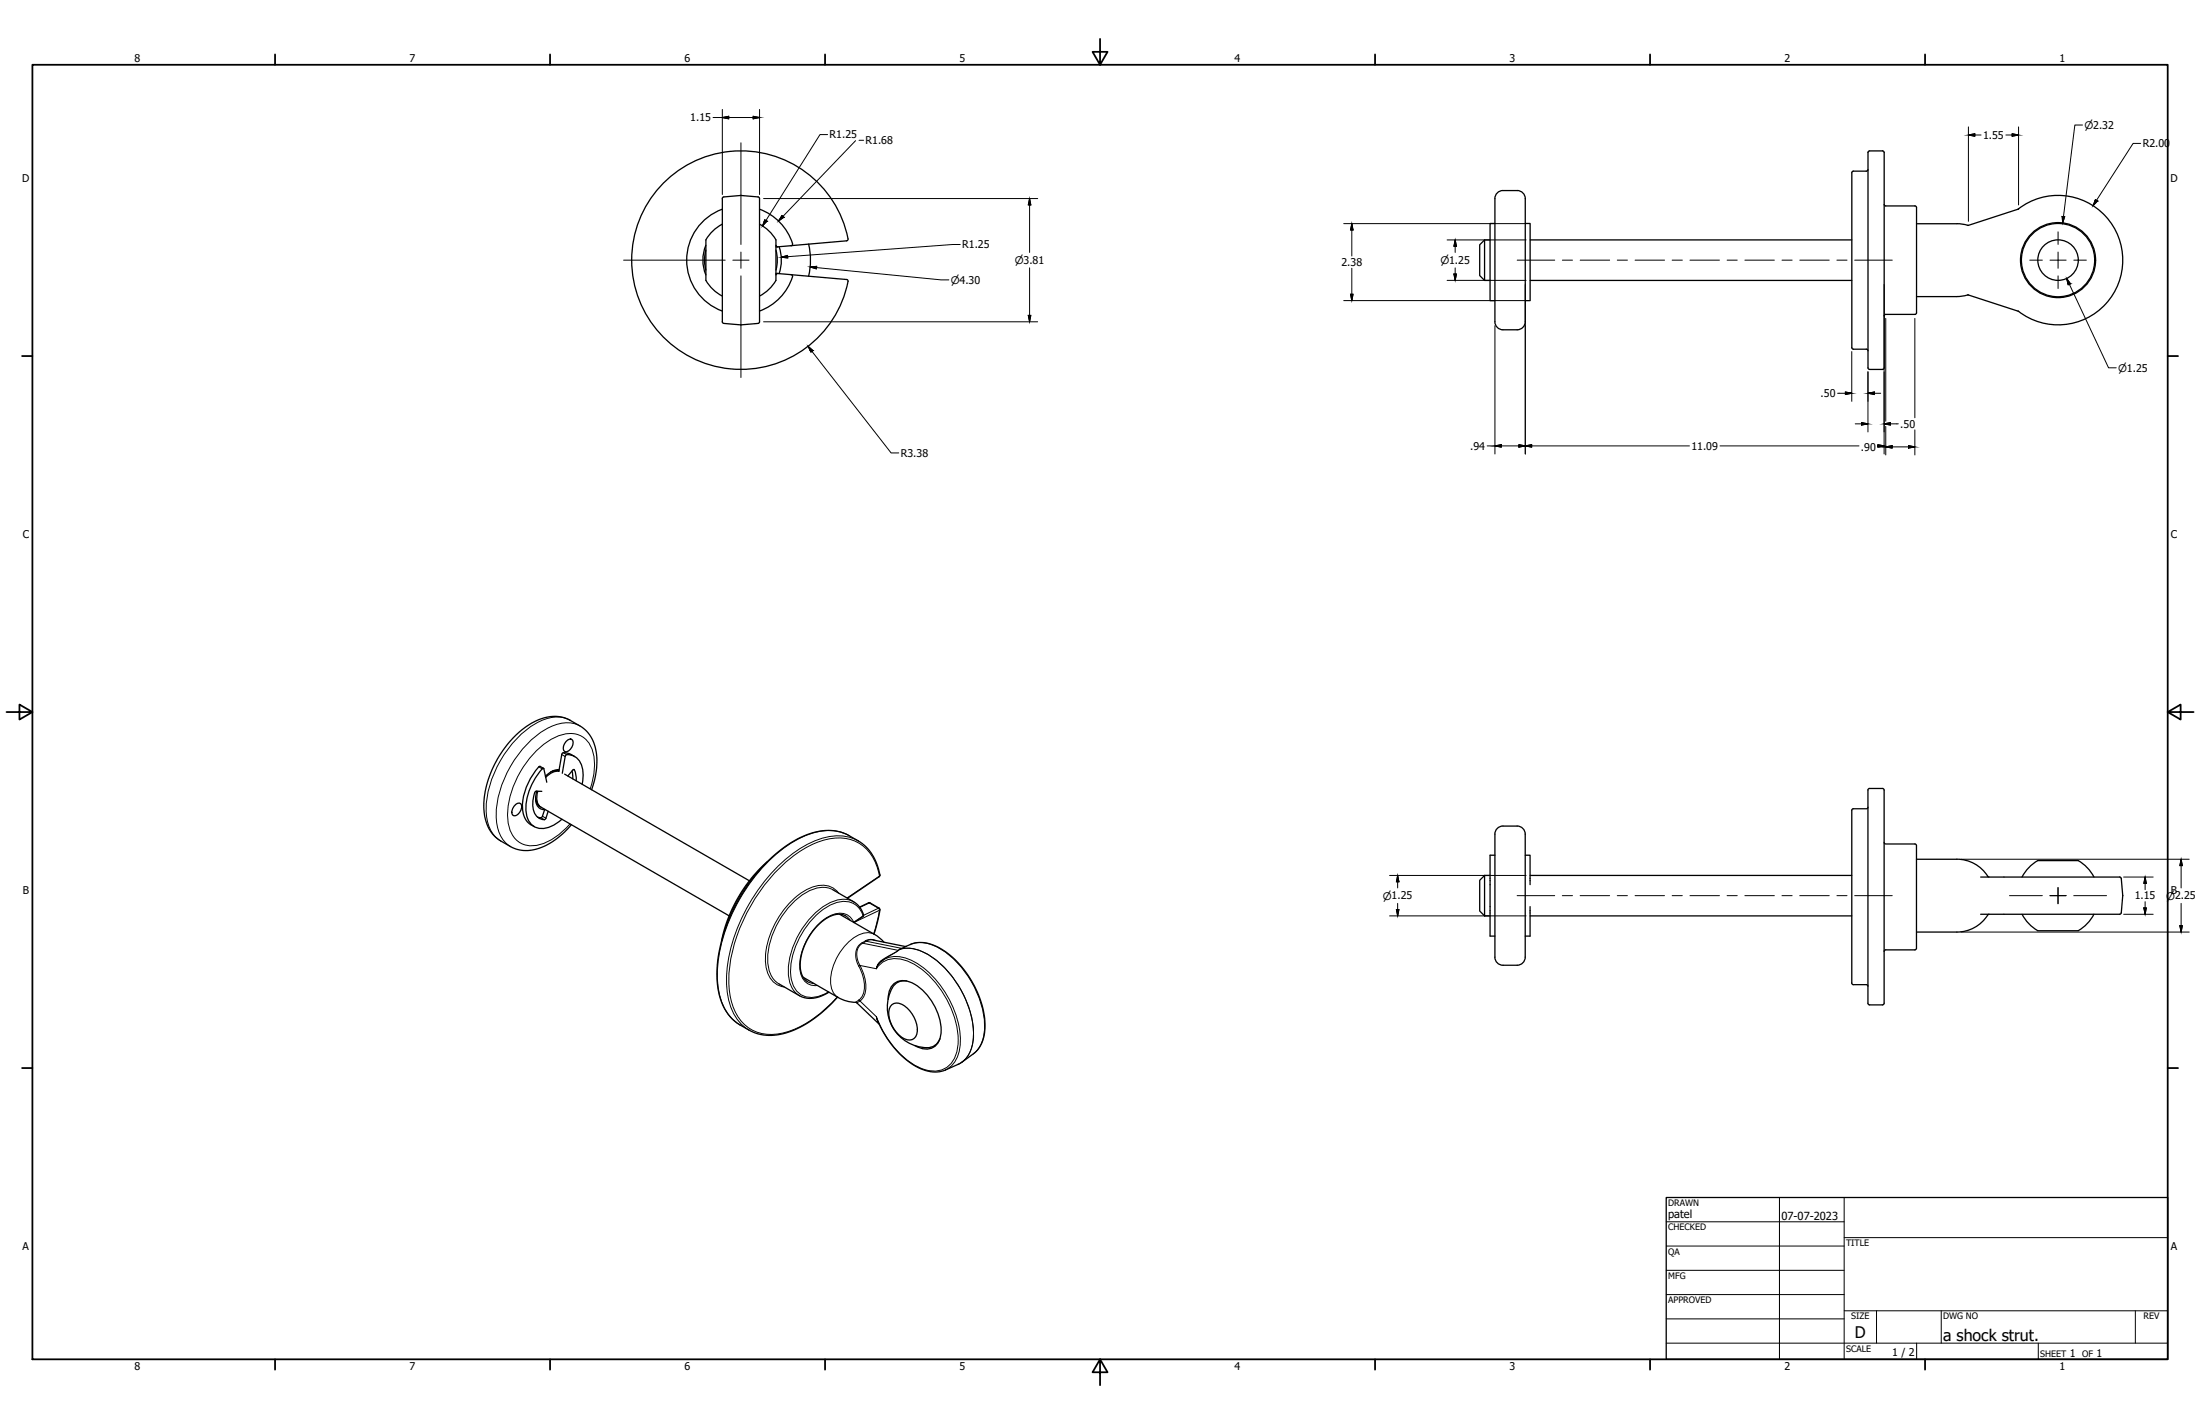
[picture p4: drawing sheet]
<svg xmlns="http://www.w3.org/2000/svg" width="864mm" height="559mm" viewBox="0 0 864 559" stroke-linecap="round" stroke-linejoin="round" font-family="sans-serif">
<!-- layer: Visible (ANSI) -->
<g fill="none" stroke="#000" stroke-width=".51">
<path d="M733.4 59.4l5.6-.2 .6 .7v84.4l-.6 .7h-5.1l-.6-.7zM290.8 76.7h.1M290.8 76.7l-6.7 .6-.5 .4-.1 48.6 .6 .6a37.6 37.6 0 0 0 13.7-.1l.4-.5v-48.4l-.6-.6-6.7-.6M586.8 77.9a3.2 3.2 0 0 1 3.2-3.1h5.6a3.1 3.1 0 0 1 3.1 3.1v48.3a3.2 3.2 0 0 1-3.1 3.2h-5.6a3.2 3.2 0 0 1-3.2-3.2M586.8 78v48.2M732.6 67.2l-5-.1-.5 .2-.2 .5v68.6l.7 .6h5M733.3 66.5l-.7 .7M277.1 98.2a14.3 14.3 0 0 0 0 7.8M277.1 96.3a14.9 14.9 0 0 0 0 11.6M277.1 94.1v15.9M283.5 88a15.9 15.9 0 0 0-6.4 6.1M283.5 82.1a21.3 21.3 0 0 0-13.9 20 21.3 21.3 0 0 0 13.9 20"/>
<path d="M298.1 82.1a20.7 20.7 0 0 1 13 13.9l-.6 .4M298.1 88a15.9 15.9 0 0 1 6.5 6.1v15.9a15.9 15.9 0 0 1-6.5 6.2M304.6 96.3l.1 .1M304.6 98.2a14.3 14.3 0 0 1 0 7.8M304.6 96.5l.7 .4M305.3 96.9h-.7M305.8 96.8a15.9 15.9 0 0 1 0 10.6M310.5 96.4l21.8-1.9 .5-.2a39.7 39.7 0 0 0-12.5-23.3 42.9 42.9 0 0 0-65.6 7.8 42.9 42.9 0 0 0 20.2 63 42.9 42.9 0 0 0 58-31.7l-.6-.4M310.5 96.4l-5.2 .5M317.4 95.8a27.3 27.3 0 0 1 0 12.6M582.8 94.1v15.9M584.9 94.1h-2.1l-1.9 2v12l1.9 1.9h2.1"/>
<path d="M586.8 87.7h-1.9v30.3h1.9M598.7 87.7h1.9v30.3h-1.9M600.6 94.1h126.3M739.6 80.2l.7 .6h11.4l.6 .6v41.6l-.6 .4h-11.4l-.7 .6M752.3 87.8h15.9M792.2 82.1a25.4 25.4 0 0 1 34.3 2.7 25.4 25.4 0 0 1 .1 34.4 25.4 25.4 0 0 1-34.2 3M792.4 82l-19.7 6.4-4.5-.6M277.1 110a15.9 15.9 0 0 0 6.4 6.2M304.6 107.3h.7M304.7 107.7l-.1 .2M305.3 107.3l-.7 .4M305.3 107.3l5.2 .5"/>
<path d="M310.5 107.8l21.8 1.9M310.5 107.8l.5 .2a16.8 16.8 0 0 1-5.8 9.8l-3.3 2.5-3.8 1.8M600.6 110h126.3M772.3 115.7h.4M772.4 115.8l-3.6 .6h-16.5M772.7 115.8l19.7 6.4M732.6 137l.7 .7M792.2 122.1l.2 .1M222.5 290.6a1.36 1.36 0 0 1 1.9-.5 1.36 1.36 0 0 1 .5 1.9 3.1 3.1 0 0 1-3.2 2.9 3.1 3.1 0 0 1 .8-4.3zM225.6 296.9l-1.3-.8a3.1 3.1 0 0 0-3.7-.3l-1.2 6.9a6.3 6.3 0 0 0-5.2 2.4M202 316.1l.4-.4a1.34 1.34 0 0 1 1.8-.4 1.34 1.34 0 0 1 .5 1.8 3.2 3.2 0 0 1-3.2 2.9 2.92 2.92 0 0 1 .5-3.9zM210.3 313.1l.6 2.4 1.2 1.1"/>
<path d="M210.4 314.1l.5 .8M210.7 310.5a5.6 5.6 0 0 0 1.5 6.9l1.6 .3M211.1 310.5a5.5 5.5 0 0 0 1.2 6.3l73.9 42.6M211.5 316.2l.2 .1M212 300.7a17.8 17.8 0 0 0-5.1 7.6 15.4 15.4 0 0 0-.3 13.7l1.1 1.2 2 1.2M212 300.8l1.4 .7M212.7 310.5l-2.5 .1a10.4 10.4 0 0 0 .3 9.5 3 3 0 0 0 3.6 1.3l.2-.4M213.5 301.7l1.1 5.3M213.5 301.7l-.2-.2a23.1 23.1 0 0 0-6.7 17.5 6.3 6.3 0 0 0 9.2 5.5l2.4-1.2 2.4-1.8M213.8 317.6l-.9 2.7a1.16 1.16 0 0 1-1.9 .4M215.2 318.4l-.9 2.7M217 302.6l1 .1"/>
<path d="M219.4 302.5h.1M219.4 302.5l-1.6-.1-1.7 .6M219.5 302.1a6.9 6.9 0 0 0-5.4 2.5M220.7 303.4l1.4-7a5.3 5.3 0 0 1 6.4 4.5l.4 3.8-.4 3M221.6 303.8l72.6 41.8M224.6 302.5l.2 3.1M224.8 302.2l.3-.2a2.83 2.83 0 0 1 1.1 3v1.4M224.8 302.2l-1.9 2.3M232.2 309.9a25.3 25.3 0 0 0-.2-20.6 12.2 12.2 0 0 0-4.3-4.4 22.1 22.1 0 0 0-6.5-3.3 19.5 19.5 0 0 0-17.3 5.6 40.5 40.5 0 0 0-13.9 31.1 14.3 14.3 0 0 0 6.5 11.7l3.9 2.2a16 16 0 0 0 16.8-2.1l3.7-2.9 3.4-3.6M727.5 317.4l-.4 .1-.2 .5v67.8l.6 .6M733.3 316.7l-.6 .7h-5.2M733.4 309.6l5.6-.2 .6 .6v83.7l-.6 .6h-5.1l-.6-.6z"/>
<path d="M301.2 338.1a57.4 57.4 0 0 0-17.9 31.2M586.8 327.3v48.3M586.8 335.6h-1.9v31.7h1.9M595.5 324.1a3.2 3.2 0 0 1 3.2 3.2M595.5 324.2l-5.5-.1a3.2 3.2 0 0 0-3.2 3.2M598.7 327.3v48.3a3.2 3.2 0 0 1-3.2 3.2M598.7 335.6h1.9v11.6M739.6 330.5l.6 .7h11.5l.6 .4v40.5l-.6 .6h-11.5l-.6 .7M752.3 337.2h15.9a14.9 14.9 0 0 1 12.4 6.9l.2 .1M327 349.2l8.1 4.7a7.7 7.7 0 0 1 3.8 5.6l-3.7 2.5M329.6 358.8l13.7 7.9M331.9 359.4a8.5 8.5 0 0 0-9.2 2.2 22.7 22.7 0 0 0-8.4 19.3l1 2.7 1.7 1.6"/>
<path d="M337.4 356l3.9-1.8 3.8 2.2M345.1 356.4l.2 .1a3.5 3.5 0 0 1-.3 2.9l-1.9 7.1M345.1 344l.2-.2a3.3 3.3 0 0 0-.4-2.7 17.8 17.8 0 0 0-8-11.1l-3.6-2.1a20.2 20.2 0 0 0-18.7 .6 61.9 61.9 0 0 0-28.1 31.5 49.9 49.9 0 0 0-4.5 28.8 18.8 18.8 0 0 0 8.5 13.4l3.6 2.1a20.2 20.2 0 0 0 18.9-.7 50.7 50.7 0 0 0 15.8-12.3M345.1 344l-12.4 8.5M582.8 343.5l-1.9 1.9v12.1l1.9 1.9M582.8 343.5v15.9M582.8 343.5h2.1M582.8 359.4h2.1M600.6 343.5h126.3M600.6 359.4h126.3M600.6 355.8v11.5h-1.9M777.5 344.2l54.6-.1 .6 .6a38.9 38.9 0 0 1-.1 13.7l-.5 .4h-54.6"/>
<path d="M780.8 358.8h-.2a14.9 14.9 0 0 1-12.4 7h-15.9M793.8 358.8a15.9 15.9 0 0 0 6.1 6.4h15.9a16 16 0 0 0 6.2-6.4M793.8 344.2a15.9 15.9 0 0 1 6.1-6.5h15.9a15.8 15.8 0 0 1 6.2 6.5M342.8 368.9l12.8 2.5a13.1 13.1 0 0 1 14.2 1.2 38.1 38.1 0 0 1 16.8 31.1 12.5 12.5 0 0 1-4.5 9.8l-5.2 3.8-5.8 2.6a14.8 14.8 0 0 1-14.3-3.2 39.2 39.2 0 0 1-12.2-16M343.3 366.7l2.2 1.6 1.5 1.4M346.6 376.8l-.9 .7M586.8 375.6a3.2 3.2 0 0 0 3.2 3.2h5.5M305.8 386.1l8 4.6a11.3 11.3 0 0 0 11.6-1.3M315.3 383.5l13.7 7.9M329 391.4a18.4 18.4 0 0 0 7.3 2.1l8.8 8.4M348.6 392.2a6.4 6.4 0 0 1 5.6-7.4 15.6 15.6 0 0 1 11.8 8.5 18.3 18.3 0 0 1 2.8 14.9 5.7 5.7 0 0 1-8.4 2.7l-1.3-.6M350 394.4a4.5 4.5 0 0 1 6.1 1.2 11.5 11.5 0 0 1 3.7 10.4 3.3 3.3 0 0 1-5.3 1.4 11.7 11.7 0 0 1-5.3-11.7z"/>
<path d="M355.9 385a5.8 5.8 0 0 0-6.7 4.9 15.7 15.7 0 0 0 16.1 21.1l1.4-.6 1.1-.8 1.2-2M727.5 386.4h5.1l.7 .6"/>
<circle cx="807.9" cy="102.1" r="14.4"/>
<circle cx="807.9" cy="102.1" r="7.9"/>
<circle cx="807.9" cy="102.1" r="14.7"/>
</g>
<!-- layer: Centerline (ANSI) -->
<g fill="none" stroke="#000" stroke-width=".39">
<path d="M595.6 102.1h14.7M613.3 102.1h4M620.3 102.1h11.6M634.9 102.1h4M641.8 102.1h11.6M656.4 102.1h4M663.4 102.1h11.6M678 102.1h3.9M685 102.1h11.5M699.5 102.1h4M706.5 102.1h11.6M721.1 102.1h3.9"/>
<path d="M728 102.1h14.8M595.5 351.5h14.8M613.3 351.5h4M620.3 351.5h11.5M634.9 351.5h3.9M641.8 351.5h11.6M656.4 351.5h4M663.4 351.5h11.6M677.9 351.5h4M684.9 351.5h11.6M699.5 351.5h4M706.5 351.5h11.6"/>
<path d="M721.1 351.5h3.9M728 351.5h14.8"/>
</g>
<!-- layer: Center Mark (ANSI) -->
<g fill="none" stroke="#000" stroke-width=".39">
<path d="M290.9 56v39.9M290.9 98.9v6.4M807.9 91v4.9M807.9 98.9v6.4M244.8 102.1h39.9M287.7 102.1h6.3M290.9 108.3v39.8M796.8 102.1h4.9M804.7 102.1h6.4M807.9 108.3v4.9M814.1 102.1h4.9M788.8 351.5h12.9"/>
<path d="M804.7 351.5h3.2v-3.2v6.3v-3.1h3.1zM814 351.5h12.9"/>
</g>
<!-- layer: Visible Narrow (ANSI) -->
<g fill="none" stroke="#000" stroke-width=".39">
<path d="M220.5 296.1l1.3 .8M221.1 295.4l1.4 .8M223.8 282.6a14.1 14.1 0 0 0-14.4 1.9 42.7 42.7 0 0 0-18.6 33.8 13.5 13.5 0 0 0 5.7 11.6M227.7 284.9a14.1 14.1 0 0 0-14.4 1.8 42.7 42.7 0 0 0-18.5 33.9 13.5 13.5 0 0 0 5.6 11.6M211.5 300.9l1.4 .8M225.2 302l.2 .1M231.7 309.6a22.6 22.6 0 0 0 .2-16.8 9.1 9.1 0 0 0-12.2-4.2 33.9 33.9 0 0 0-18.1 19.8 23.5 23.5 0 0 0-.7 18.9 9.3 9.3 0 0 0 12.6 3.6l2.9-1.4 3-2 4.3-4.2M212.3 320.9l1.4 .8M212.9 320.3l1.4 .8M333.3 327.9a19.4 19.4 0 0 0-17.5 .2 58.9 58.9 0 0 0-26.8 27.1 54.6 54.6 0 0 0-6.9 33.7 18.7 18.7 0 0 0 8.4 13.3M336.9 330a19.4 19.4 0 0 0-17.5 .2 58.9 58.9 0 0 0-26.8 27.1 54.6 54.6 0 0 0-6.9 33.7 18.7 18.7 0 0 0 8.4 13.3M298.5 341a58.8 58.8 0 0 0-14.1 24.5"/>
<path d="M327 349.2a10.8 10.8 0 0 0-11.3 1.5 32.6 32.6 0 0 0-14.2 27.9 9.8 9.8 0 0 0 4.2 7.5M329.2 350.5a8.7 8.7 0 0 0-10.7-2.3 32.4 32.4 0 0 0-16.8 20.2 19.3 19.3 0 0 0 .7 15.5 7.5 7.5 0 0 0 5.5 3.4M331.9 359.4l1.9 1.8M335.1 353.9a10.8 10.8 0 0 0-11.3 1.4 32.6 32.6 0 0 0-14.2 28 9.8 9.8 0 0 0 4.2 7.4M337.5 356.1l3.7-1.8 3.6 2.1-5.8 2.8M338.8 359.4l-.1 .3M338.8 359.4a7.9 7.9 0 0 0-11.2-5 30.4 30.4 0 0 0-16.1 19.2 17.8 17.8 0 0 0 .7 14.6 7.9 7.9 0 0 0 10.1 2.5l2.9-1.5M338.8 359.4l-3.7 2.5M339 358.9l-.2 .5M340.9 354.3h.6M345.1 356.4h-.3l.4 .8M345.2 343.7l-.1 .3"/>
<path d="M345.2 357.2l-2.2 9.3M345.2 343.7a17.2 17.2 0 0 0-11-14.1 23.6 23.6 0 0 0-19.3 4 66.6 66.6 0 0 0-28.8 50 24.5 24.5 0 0 0 6 18.3 17.1 17.1 0 0 0 18.5 2.5 47 47 0 0 0 18.1-13.2M345.2 357.2l-9.7 4.6M345.2 343.8l-12.7 8.6M345.4 343.4l-.2 .3M345.4 357l-.2 .2M335.1 361.9h.1M335.1 361.9a6.2 6.2 0 0 0-9.2-2.6 23.7 23.7 0 0 0-11.9 20.9 6.2 6.2 0 0 0 6.9 6.5M337.1 379.1l.3-.2a13.1 13.1 0 0 1 1.4 12.7l-1.2 1.2M337.1 379.1a12.9 12.9 0 0 1 1.2 12.1l-1.2 1.3M338.4 370a6.2 6.2 0 0 0-1.6 8.5l.3 .6M338.7 370.1a5.8 5.8 0 0 0-1.4 8.2l.3 .6 6.4 1.3"/>
<path d="M338.7 370.1l13.9 2.8M339.7 369.2l-1.3 .7 .3 .2M339.7 369.2l.3 .2M340 369.3l-1.3 .8M340 369.4l13.9 2.8M342.8 368.9h-1.5l-1.3 .5M343.3 366.7a7.8 7.8 0 0 0-8.3 1.4 21.6 21.6 0 0 0-8.7 19.2 6.2 6.2 0 0 0 2.7 4.1M343.8 369.1a4.3 4.3 0 0 0-4.1 .1M345.9 376.9v.4M345.9 377a4.6 4.6 0 0 0-1.9 3.2l.7-1.5 1-1.2M346.3 377a11.3 11.3 0 0 1 11.9 0 38.1 38.1 0 0 1 18.8 32.6 11.3 11.3 0 0 1-5.9 10.3M352.6 372.9l-6.7 4.1"/>
<path d="M352.8 372.9h-.2M352.8 372.9l-6.2 3.9M353 372.6l-.4 .3M353.2 372.5l-.2 .1M353.2 372.5h.1M353.2 372.5l-.4 .4M353.2 372.5a16.4 16.4 0 0 1 14.5 4.5 39.7 39.7 0 0 1 14.4 30.2 11.7 11.7 0 0 1-6 10.5M353.3 372.5a15.9 15.9 0 0 1 13.8 3.9 39.6 39.6 0 0 1 15.1 30.5 12.6 12.6 0 0 1-4.5 9.8M353.3 372.5h-.1M353.9 372.2h.1M353.9 372.2l-.7 .3M355.3 371.4l-1.4 .8"/>
<path d="M355.7 371.4l-2.4 1.1M357.3 370.6a14.2 14.2 0 0 1 13.6 2.9 38.8 38.8 0 0 1 15.6 30.2 12.4 12.4 0 0 1-4.4 9.8M317 385.2l2.5 .7M337.1 392.5l.5 .3M337.1 392.5l-1.2 .8M337.6 392.8l-1.3 .7M337.6 392.8l6.4 6.2M344 380.2a9.3 9.3 0 0 1 11.7-3.3 34.3 34.3 0 0 1 17.9 19.5 26.1 26.1 0 0 1 1.5 18 9.3 9.3 0 0 1-13.2 5 35.2 35.2 0 0 1-17.9-20.4M344.6 400.7l-.6-1.7 .8 2.2"/>
</g>
<!-- layer: Border (ANSI) -->
<g fill="none" stroke="#000" stroke-width=".7">
<path d="M431.8 15.3v10.1l-2.9-5.1h5.9l-3 5.1M12.7 25.4h838.2v508h-838.2zM108 21.4v4M215.9 21.4v4M323.9 21.4v4M539.8 21.4v4M647.7 21.4v4M755.7 21.4v4M8.7 139.7h4M850.9 139.7h4.1M2.6 279.4h10.1l-5.1-2.9v5.9l5.1-3M850.9 279.4l5.1 3v-5.9l-5.1 2.9h10.2"/>
<path d="M8.7 419.1h4M850.9 419.1h4.1M108 533.4v4.1M215.9 533.4v4.1M323.9 533.4v4.1M431.8 533.4l3 5.1h-5.9l2.9-5.1v10.2M539.8 533.4v4.1M647.7 533.4v4.1M755.7 533.4v4.1"/>
</g>
<!-- layer: Title (ANSI) -->
<g fill="none" stroke="#000" stroke-width=".39">
<path d="M654.1 479.4h69.8M698.5 469.9v63.5M723.9 469.9v63.5M654.1 489h69.8M654.1 498.5h69.8M723.9 485.7h127M654.1 508h69.8M654.1 517.5h69.8M723.9 514.4h127M736.6 514.4v12.7M762 514.4v12.7M838.2 514.4v12.7"/>
<path d="M654.1 527.1h196.8M752.4 527.1v6.3M800.1 527.1v6.3"/>
</g>
<path d="M654.1 469.9h196.8v63.5h-196.8z" fill="none" stroke="#000" stroke-width=".51"/>
<!-- layer: Dimension (ANSI) -->
<g fill="none" stroke="#000" stroke-width=".39">
<path d="M279.9 46.1h18.3M283.5 46.1l2.5-.5v1zM283.5 42.9v33.4M295.7 45.6l2.5 .5-2.5 .5zM298.2 42.9v33.4M324.9 52.8h-3l-22.6 35.9M335.9 55.2l-30.3 31.5M337.2 55.1h1.8M772.7 53l2.5-.5v1zM772.7 53h5M772.7 49.8v37M787.4 53h5"/>
<path d="M789.9 52.5l2.5 .5-2.5 .5zM792.4 49.8v30.6M817.5 49.1h-3l-4.8 38.4M840.3 56.3h-3l-15.7 24.4M299.7 77.9h107.6M404.2 77.9l.4 2.5h-1zM404.2 77.9v21.2M822.5 78.4l.9 .5-1.8 1.8zM300.2 86.3l.9 .5-1.8 1.9zM307 84.6l.7 .7-2.1 1.4zM376.9 95.9h-3l-67.2 5M527.5 87.8h71.6"/>
<path d="M530.6 87.8l.5 2.5h-1zM530.6 87.8v12.7M568 94.1h31.1M571.2 94.1l.5 2.5h-1zM571.2 94.1v5M809.5 84.9l1 .1-.8 2.5zM306.7 100.9l2.4-.7 .1 1zM318 104.8l2.6-.3-.1 1zM318 104.8l51.5 5h3M404.2 105.1v21.2M527.5 118h71.6M530.1 115.5h1l-.5 2.5z"/>
<path d="M530.6 105.3v12.7M568 110h31.1M570.7 107.5h1l-.5 2.5zM571.2 105.1v4.9M598.7 111.6v66.6M739.6 111.6v66.6M811.3 109.3l1.5 2-1 .5zM811.3 109.3l16.4 35h3M299.7 126.3h107.6M317.2 135.9l1.9 1.7-.8 .6zM317.2 135.9l32.6 41.8h3M403.6 123.8h1l-.4 2.5z"/>
<path d="M586.8 127.8v50.4M726.9 138v19.5M740.2 124.9v40.4M751.7 124.9v39M721.3 154.3h5.6M724.4 153.8l2.5 .5-2.5 .5zM733.3 154.3l2.5-.5v1zM733.3 145.9v23.6M733.3 154.3h5M583.8 175h79.4M586.8 175l2.5-.5v1zM596.2 174.5l2.5 .5-2.5 .5z"/>
<path d="M598.7 175l2.5-.5v1zM675.2 175h54.5M728.3 166.3h5M730.8 165.8l2.5 .5-2.5 .5zM737.2 175h2.4l-2.4 .5M737.2 175.4h14.5M737.2 174.5l2.4 .5M739.6 166.3l2.5-.5v1zM739.6 166.3h5.6M740.2 175.4l2.5-.5v1zM740.2 167.3v11.2M749.2 174.9l2.5 .5-2.5 .5z"/>
<path d="M751.7 168.7v9.8M769.8 337.2h89.6M856.2 337.2l.5 2.5h-1zM856.2 337.2v11.2M545.5 359.4h53.6M545.5 343.5h53.6M548.2 356.9h.9l-.5 2.5zM548.6 343.5l.5 2.5h-.9zM548.6 343.5v4.9M548.6 354.5v4.9M833.6 358.8h11.6M833.6 344.2h11.6"/>
<path d="M841.5 356.3h1l-.4 2.5zM842.1 344.2l.4 2.5h-1zM842.1 344.2v4.9M842.1 353.8v5M856.2 354.5v11.3M769.8 365.8h89.6M855.7 363.3h1l-.5 2.5z"/>
</g>
<g fill="#000" stroke="#000" stroke-width=".39">
<path d="M404.2 77.9l.4 2.5h-1zM530.6 87.8l.5 2.5h-1zM571.2 94.1l.5 2.5h-1zM530.1 115.5h1l-.5 2.5zM570.7 107.5h1l-.5 2.5zM403.6 123.8h1l-.4 2.5zM856.2 337.2l.5 2.5h-1zM548.2 356.9h.9l-.5 2.5zM548.6 343.5l.5 2.5h-.9zM841.5 356.3h1l-.4 2.5zM842.1 344.2l.4 2.5h-1zM855.7 363.3h1l-.5 2.5z"/>
<path d="M283.5 46.1l2.5-.5v.5zM283.5 46.1l2.5 .5v-.5z"/>
<path d="M295.7 45.6l2.5 .5h-2.5zM295.7 46.1v.5l2.5-.5z"/>
<path d="M772.7 53l2.5-.5v.5zM772.7 53l2.5 .5v-.5z"/>
<path d="M789.9 52.5l2.5 .5h-2.5zM789.9 53v.5l2.5-.5z"/>
<path d="M822.5 78.4l.9 .5h-1.1zM822.3 78.9l-.7 1.8 1.8-1.8z"/>
<path d="M300.2 86.3l.9 .5h-1.1zM300 86.8l-.7 1.9 1.8-1.9z"/>
<path d="M307 84.6l.7 .7h-1.2zM306.5 85.3l-.9 1.4 2.1-1.4z"/>
<path d="M809.5 84.9l1 .1zM809.5 85l.2 2.5 .8-2.5z"/>
<path d="M306.7 100.9l2.4-.7 .1 .7zM306.7 100.9l2.5 .3v-.3z"/>
<path d="M318 104.8l2.6-.3-.1 .3zM318 104.8l2.5 .7v-.7z"/>
<path d="M811.3 109.3l1.5 2h-1.1zM811.7 111.3l.1 .5 1-.5z"/>
<path d="M317.2 135.9l1.9 1.7h-1.1zM318 137.6l.3 .6 .8-.6z"/>
<path d="M724.4 153.8l2.5 .5h-2.5zM724.4 154.3v.5l2.5-.5z"/>
<path d="M733.3 154.3l2.5-.5v.5zM733.3 154.3l2.5 .5v-.5z"/>
<path d="M586.8 175l2.5-.5v.5zM586.8 175l2.5 .5v-.5z"/>
<path d="M596.2 174.5l2.5 .5h-2.5zM596.2 175v.5l2.5-.5z"/>
<path d="M598.7 175l2.5-.5v.5zM598.7 175l2.5 .5v-.5z"/>
<path d="M730.8 165.8l2.5 .5h-2.5zM730.8 166.3v.5l2.5-.5z"/>
<path d="M737.1 174.5l2.5 .5h-2.5zM737.1 175v.5l2.5-.5z"/>
<path d="M739.6 166.3l2.5-.5v.5zM739.6 166.3l2.5 .5v-.5z"/>
<path d="M740.2 175.4l2.5-.5v.5zM740.2 175.4l2.5 .5v-.5z"/>
<path d="M749.2 174.9l2.5 .5h-2.5zM749.2 175.4v.5l2.5-.5z"/>
</g>
<g font-size="6.3">
<text x="728.1" y="524.9">D</text>
<text x="762.8" y="526.2">a shock strut.</text>
</g>
<g font-size="4.4">
<text x="654.8" y="477.8">patel</text>
<text x="699.3" y="478.6">07-07-2023</text>
</g>
<g font-size="4.2">
<text x="52.9" y="24.4">8</text>
<text x="160.8" y="24.4">7</text>
<text x="268.8" y="24.4">6</text>
<text x="376.7" y="24.4">5</text>
<text x="484.7" y="24.4">4</text>
<text x="592.6" y="24.4">3</text>
<text x="700.5" y="24.4">2</text>
<text x="808.5" y="24.4">1</text>
<text x="271" y="47.6">1.15</text>
<text x="325.7" y="54.3">R1.25</text>
<text x="339.8" y="56.6">R1.68</text>
<text x="778.4" y="54.5">1.55</text>
<text x="841.1" y="57.8">R2.00</text>
<text x="8.8" y="71.4">D</text>
<text x="852" y="71.4">D</text>
<text x="377.7" y="97.5">R1.25</text>
<text x="526.6" y="104.4">2.38</text>
<text x="714.7" y="155.9">.50</text>
<text x="746" y="167.8">.50</text>
<text x="353.6" y="179.3">R3.38</text>
<text x="577.1" y="176.5">.94</text>
<text x="664" y="176.5">11.09</text>
<text x="730.5" y="176.9">.90</text>
<text x="8.9" y="211.1">C</text>
<text x="852.2" y="211.1">C</text>
<text x="9" y="350.8">B</text>
<text x="838" y="353">1.15</text>
<text x="852.2" y="350.8">B</text>
<text x="8.9" y="490.5">A</text>
<text x="852.1" y="490.5">A</text>
<text x="742.8" y="532">1 / 2</text>
<text x="812.5" y="532.6">1</text>
<text x="823" y="532.6">1</text>
<text x="52.9" y="537.5">8</text>
<text x="160.8" y="537.5">7</text>
<text x="268.8" y="537.5">6</text>
<text x="376.7" y="537.5">5</text>
<text x="484.7" y="537.5">4</text>
<text x="592.6" y="537.5">3</text>
<text x="700.5" y="537.5">2</text>
<text x="808.5" y="537.5">1</text>
</g>
<g font-size="4.1">
<text x="818.2" y="50.6">⌀2.32</text>
<text x="398.3" y="103.7">⌀3.81</text>
<text x="565.4" y="103.7">⌀1.25</text>
<text x="373.2" y="111.4">⌀4.30</text>
<text x="831.5" y="145.9">⌀1.25</text>
<text x="542.8" y="353">⌀1.25</text>
<text x="850.4" y="353">⌀2.25</text>
</g>
<g font-size="3.5">
<text x="654.8" y="473.2">DRAWN</text>
<text x="654.8" y="482.8">CHECKED</text>
<text x="724.7" y="489">TITLE</text>
<text x="654.8" y="492.3">QA</text>
<text x="654.8" y="501.8">MFG</text>
<text x="654.8" y="511.4">APPROVED</text>
<text x="726.7" y="517.7">SIZE</text>
<text x="762.8" y="517.7">DWG NO</text>
<text x="841.4" y="517.7">REV</text>
<text x="724.7" y="530.4">SCALE</text>
<text x="800.9" y="532.6">SHEET</text>
<text x="817.4" y="532.6">OF</text>
</g>
</svg>
